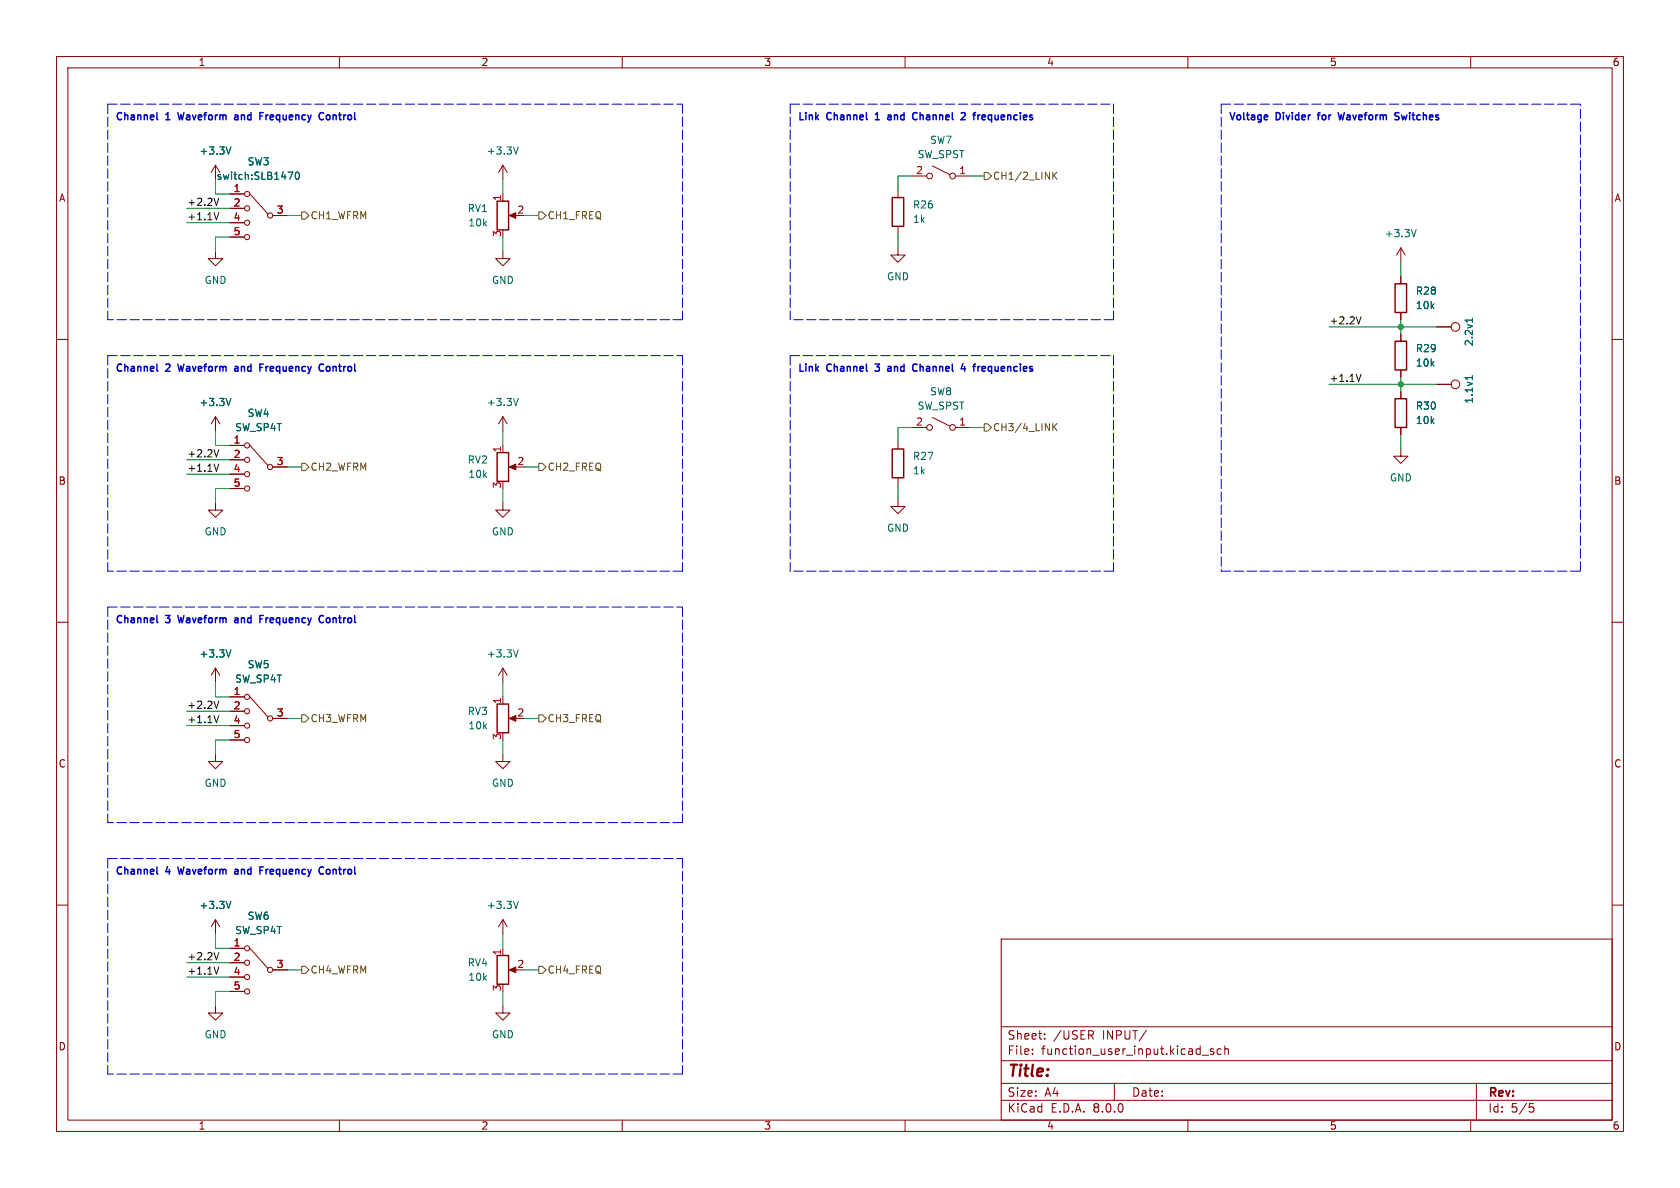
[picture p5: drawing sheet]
<svg xmlns="http://www.w3.org/2000/svg" width="297mm" height="210mm" viewBox="0 0 297 210" stroke-linecap="round" stroke-linejoin="round" font-family="sans-serif">
<g fill="none" stroke="#840000" stroke-width=".18">
<path d="M10 10h277v190h-277zM12 12h273v186h-273zM60 10v2M110 10v2M160 10v2M210 10v2M260 10v2M38.1 29.2v2.6M38.1 29.2l.8 1.3M38.1 29.2l-.8 1.3M40.6 34.3h2.6M40.6 36.8h2.6"/>
<path d="M40.6 39.4h2.6M44.2 34.3l3.2 3.5M48.3 38.1h2.5M88.9 29.2v2.6M88.9 34.3v1.3M88.9 29.2l.8 1.3M88.9 29.2l-.8 1.3M90.4 38.1h1M158.7 33.7v1.2M161.3 31.1h2.5M164.8 29.3l3.1 1.6M168.9 31.1h2.5"/>
<path d="M10 60h2M38.1 44.5v1.2h-1.3l1.3 1.3 1.3-1.3h-1.3M40.6 41.9h2.6M88.9 44.5v1.2h-1.3l1.3 1.3 1.3-1.3h-1.3M158.7 43.8v1.3h1.3l-1.3 1.3-1.2-1.3h1.2M158.7 40v1.3M247.6 43.8v2.6M247.6 48.9v1.3M247.6 55.2v1.3M247.6 59.1v1.2M247.6 43.8l-.7 1.3M247.6 43.8l.8 1.3"/>
<path d="M254 57.8h2.5M285 60h2M38.1 73.7v2.5M38.1 73.7l.8 1.2M38.1 73.7l-.8 1.2M40.6 78.7h2.6M44.2 78.7l3.2 3.6M88.9 73.7v2.5M88.9 78.7v1.3M88.9 73.7l.8 1.2M88.9 73.7l-.8 1.2M158.7 78.1v1.3"/>
<path d="M161.3 75.6h2.5M164.8 73.8l3.1 1.5M168.9 75.6h2.5M247.6 79.4v1.2h1.3l-1.3 1.3-1.2-1.3h1.2M247.6 65.4v1.3M247.6 69.2v1.3M247.6 75.6v1.2M254 67.9h2.5M38.1 88.9v1.3h-1.3l1.3 1.2 1.3-1.2h-1.3M40.6 81.3h2.6M40.6 83.8h2.6M40.6 86.4h2.6"/>
<path d="M48.3 82.6h2.5M88.9 88.9v1.3h-1.3l1.3 1.2 1.3-1.2h-1.3M90.4 82.6h1M158.7 88.3v1.2h1.3l-1.3 1.3-1.2-1.3h1.2M158.7 84.5v1.2M10 110h2M38.1 118.1l.8 1.3M38.1 118.1v2.6M38.1 118.1l-.8 1.3M88.9 118.1v2.6M88.9 118.1l.8 1.3M88.9 118.1l-.8 1.3"/>
<path d="M285 110h2M38.1 133.4v1.2h-1.3l1.3 1.3 1.3-1.3h-1.3M40.6 123.2h2.6M40.6 125.7h2.6M40.6 128.3h2.6M40.6 130.8h2.6M44.2 123.2l3.2 3.5M48.3 127h2.5M88.9 133.4v1.2h-1.3l1.3 1.3 1.3-1.3h-1.3M88.9 123.2v1.3M90.4 127h1M10 160h2"/>
<path d="M285 160h2M38.1 177.8v1.3h-1.3l1.3 1.2 1.3-1.2h-1.3M38.1 162.6v2.5M38.1 162.6l.8 1.2M38.1 162.6l-.8 1.2M40.6 167.6h2.6M40.6 170.2h2.6M40.6 172.7h2.6M40.6 175.3h2.6M44.2 167.6l3.2 3.6M48.3 171.5h2.5M88.9 177.8v1.3h-1.3l1.3 1.2 1.3-1.2h-1.3"/>
<path d="M88.9 162.6v2.5M88.9 167.6v1.3M88.9 162.6l.8 1.2M88.9 162.6l-.8 1.2M90.4 171.5h1M177 166h108v32h-108zM60 198v2M110 198v2M160 198v2M177 194.5h108M177 191.5h108M177 187.5h108"/>
<path d="M177 181.5h108M182.5 186.3v.1M182.5 185.5v.1M184.7 183.6v.1M184.7 182.8v.1M192.8 183l.5 .7M193.2 182.3v.5M197 191.5v3M202.7 182.1l-1.3 2M210 198v2M212.5 186.5h1.2M214.5 185.5l-.3-.1-.2 .2v.2l.5 .2v.3h-.5"/>
<path d="M215.9 185.5l-.4-.1-.3 .3v.4l.1 .2h.6M216.5 185.5l.2-.1 .4 .1 .1 .9M216.5 184.9v1.5M260 198v2M261 191.5v6.5M270.4 195.1h.7M270.5 195.7h.4l.3 .3-.2 .5-.5 .1"/>
<circle cx="43.7" cy="39.4" r=".46"/>
<circle cx="43.7" cy="36.8" r=".46"/>
<circle cx="43.7" cy="34.3" r=".46"/>
<circle cx="47.8" cy="38.1" r=".46"/>
<circle cx="164.3" cy="31.1" r=".51"/>
<circle cx="168.4" cy="31.1" r=".51"/>
<circle cx="43.7" cy="41.9" r=".46"/>
<circle cx="257.3" cy="57.8" r=".76"/>
<circle cx="43.7" cy="78.7" r=".46"/>
<circle cx="164.3" cy="75.6" r=".51"/>
<circle cx="168.4" cy="75.6" r=".51"/>
<circle cx="257.3" cy="67.9" r=".76"/>
<circle cx="43.7" cy="83.8" r=".46"/>
<circle cx="43.7" cy="86.4" r=".46"/>
<circle cx="43.7" cy="81.3" r=".46"/>
<circle cx="47.8" cy="82.6" r=".46"/>
<circle cx="43.7" cy="123.2" r=".46"/>
<circle cx="43.7" cy="130.8" r=".46"/>
<circle cx="43.7" cy="128.3" r=".46"/>
<circle cx="43.7" cy="125.7" r=".46"/>
<circle cx="47.8" cy="127" r=".46"/>
<circle cx="43.7" cy="175.3" r=".46"/>
<circle cx="43.7" cy="172.7" r=".46"/>
<circle cx="43.7" cy="170.2" r=".46"/>
<circle cx="43.7" cy="167.6" r=".46"/>
<circle cx="47.8" cy="171.5" r=".46"/>
</g>
<path d="M87.9 35.6h2v5h-2zM157.7 34.9h2.1v5.1h-2.1zM246.6 50.2h2.1v5h-2.1zM157.7 79.4h2.1v5.1h-2.1zM246.6 60.3h2.1v5.1h-2.1zM246.6 70.5h2.1v5.1h-2.1zM87.9 80h2v5.1h-2zM87.9 124.5h2v5h-2zM87.9 168.9h2v5.1h-2z" fill="none" stroke="#840000" stroke-width=".25"/>
<g fill="#840000" stroke="#840000" stroke-width=".18">
<path d="M90 82.6l1.2-.6v1.1z"/>
<path d="M90 171.5l1.2-.6v1.1z"/>
<path d="M90 38.1l1.2-.5v1z"/>
<path d="M90 127l1.2-.5v1z"/>
</g>
<g fill="none" stroke="#006464" stroke-width=".18">
<path d="M40.8 26l-.4 1.2M50.9 30.4h.9l-.6 1.3M52.3 30.5l.2-.1a.68 .68 0 0 1 .4 .7 .68 .68 0 0 1-.4 .6l-.2-.1-.1-.4zM91.6 26l-.4 1.2M250.4 40.6l-.5 1.3M260.3 56.2v.8M260.3 56.6h-1.3l.2 .1M40.8 70.4l-.4 1.3M91.6 70.4l-.4 1.3M260.3 66.4v.7M260.3 66.8h-1.3l.2 .1M40.8 114.9l-.4 1.2"/>
<path d="M91.6 114.9l-.4 1.2M40.8 159.3l-.4 1.3M91.6 159.3l-.4 1.3"/>
</g>
<g fill="none" stroke="#725600" stroke-width=".18">
<path d="M53.3 37.5h.7l.6 .6-.6 .6h-.7zM95.2 37.5h.7l.6 .6-.6 .6h-.7zM174 30.5h.6l.7 .6-.7 .7h-.6zM186.1 30.4v1.3M186.3 31l.6 .7M186.9 30.4l-.8 .8M174 74.9h.6l.7 .7-.7 .6h-.6zM186.1 74.9v1.2M186.3 75.4l.6 .7M186.9 74.9l-.8 .7M53.3 81.9h.7l.6 .7-.6 .6h-.7zM95.2 81.9h.7l.6 .7-.6 .6h-.7z"/>
<path d="M53.3 126.4h.7l.6 .6-.6 .6h-.7zM95.2 126.4h.7l.6 .6-.6 .6h-.7zM53.3 170.8h.7l.6 .7-.6 .6h-.7zM95.2 170.8h.7l.6 .7-.6 .6h-.7z"/>
</g>
<path d="M38.7 35l-.4 1.3M38.7 37.6l-.4 1.3M240.6 56l-.4 1.3M38.7 79.5l-.4 1.3M240.6 66.2l-.4 1.2M38.7 82l-.4 1.3M38.7 126.5l-.4 1.3M38.7 123.9l-.4 1.3M38.7 170.9l-.4 1.3M38.7 168.4l-.4 1.3" fill="none" stroke="#0f0f0f" stroke-width=".18"/>
<g fill="none" stroke="#0000c2" stroke-width=".25">
<path d="M31.4 19.9l.3 1.3M45.9 19.9h.7M57 19.9l.2 .1M161.6 20l.3-.1 .2 .1M170.4 19.9l.2 .2v.3l-.7 .8h.7M236.6 19.9l.3 1.3 .2-.9 .3 .9M246.7 20h.6M27.7 21l.2 .2M41.5 20.4l.4-.1 .2 .2M42.1 20.6l-.4 .1-.2 .2 .2 .3 .4-.1M45.9 20.5h.5M57.2 21.1l-.2 .1"/>
<path d="M58.1 20.3l-.3 .1-.1 .2v.5l.4 .1M154.7 21.2h.8M154.9 20.2l-.2 .1M157 20.4l.3-.1 .2 .2M157.5 20.6l-.4 .1-.2 .2 .2 .3 .4-.1M162.1 21.1l-.2 .1-.3-.1M174.2 20.4l-.4-.1-.2 .2 .1 .6h.5M174.2 20.6l-.6 .1M232.9 20.3h.5M246.7 20.4l.5 .2 .1 .2-.1 .3-.4 .1M27.7 65.4l.2 .2M31.4 64.4l.3 1.2"/>
<path d="M41.5 64.8h.4l.2 .2M42.1 65.1h-.4l-.2 .2 .2 .3h.4M45.9 65h.5M45.9 64.4h.7M57 64.4l.2 .1M57.2 65.5l-.2 .1M58.1 64.8h-.3l-.1 .2v.5l.4 .1M154.7 64.4h.8M154.7 65.5l.2 .1M157 64.8h.3l.2 .2M157.5 65.1h-.4l-.2 .2 .2 .3h.4M161.6 64.4h.3l.2 .1"/>
<path d="M162.1 65.5l-.2 .1h-.3M169.9 65.2h.8M170.5 64.8v.8M174.2 64.8h-.4l-.2 .2 .1 .6h.5M174.2 65.1l-.6 .1M27.7 109.9l.2 .2M31.4 108.8l.3 1.3M41.5 109.3l.4-.1 .2 .2M42.1 109.5l-.4 .1-.2 .2 .2 .3 .4-.1M45.9 109.4h.5M45.9 108.8h.7M57 108.8l.2 .1"/>
<path d="M57.2 110l-.2 .1M58.1 109.2l-.3 .1-.1 .2v.5l.4 .1M27.7 154.3l.2 .2M31.4 153.3l.3 1.2M41.5 153.7h.4l.2 .2M42.1 154h-.4l-.2 .2 .2 .3h.4M45.9 153.9h.5M45.9 153.3h.7M57 153.3l.2 .1M57.2 154.4l-.2 .1M58.1 153.7h-.3l-.1 .2v.5l.4 .1"/>
</g>
<g fill="none" stroke="#0000c2" stroke-width=".18" stroke-dasharray="1.7 .6">
<path d="M19 18.4h101.6M19 18.4v38.1M120.6 18.4v38.1M139.7 18.4h57.1M139.7 18.4v38.1M196.8 18.4v38.1M215.9 18.4v82.6M215.9 18.4h63.5M120.6 56.5h-101.6M196.8 56.5h-57.1M19 62.9v38.1M19 62.9h101.6"/>
<path d="M120.6 62.9v38.1M139.7 62.9h57.1M139.7 62.9v38.1M196.8 62.9v38.1M19 107.3h101.6M19 107.3v38.1M120.6 107.3v38.1M120.6 101h-101.6M196.8 101h-57.1M215.9 101h63.5M279.4 101v-82.6M19 151.8h101.6"/>
<path d="M19 151.8v38.1M120.6 151.8v38.1M120.6 145.4h-101.6M120.6 189.9h-101.6"/>
</g>
<g fill="none" stroke="#009600" stroke-width=".18">
<path d="M33 39.4h7.6M33 36.8h7.6M38.1 31.8v2.5h2.5M50.8 38.1h2.5M88.9 31.8v2.5M92.7 38.1h2.5M161.3 31.1h-2.6v2.6M171.4 31.1h2.6M40.6 41.9h-2.5v2.6M88.9 41.9v2.6M158.7 41.3v2.5M234.9 57.8h19.1"/>
<path d="M247.6 46.4v2.5M247.6 56.5v2.6M38.1 76.2v2.5h2.5M88.9 76.2v2.5M161.3 75.6h-2.6v2.5M171.4 75.6h2.6M234.9 67.9h19.1M247.6 66.7v2.5M247.6 76.8v2.6M33 81.3h7.6M33 83.8h7.6M40.6 86.4h-2.5v2.5"/>
<path d="M50.8 82.6h2.5M88.9 86.4v2.5M92.7 82.6h2.5M158.7 85.7v2.6M33 125.7h7.6M33 128.3h7.6M38.1 120.7v2.5h2.5M40.6 130.8h-2.5v2.6M50.8 127h2.5M88.9 120.7v2.5M88.9 130.8v2.6M92.7 127h2.5"/>
<path d="M33 170.2h7.6M33 172.7h7.6M38.1 165.1v2.5h2.5M40.6 175.3h-2.5v2.5M50.8 171.5h2.5M88.9 165.1v2.5M88.9 175.3v2.5M92.7 171.5h2.5"/>
</g>
<g fill="#009600" stroke="#009600" stroke-width=".18">
<circle cx="247.6" cy="57.8" r=".46"/>
<circle cx="247.6" cy="67.9" r=".46"/>
</g>
<text font-size="2.8" fill="#840000" x="178" y="190.9">Title:</text>
<g font-size="2.1" fill="#840000">
<text x="178" y="184">Sheet:</text>
<text x="186.2" y="184">/USER</text>
<text x="195" y="184">INPUT/</text>
<text x="178" y="186.7">File:</text>
<text x="184.1" y="186.7">function_user_input.kicad_sch</text>
<text x="178" y="196.9">KiCad</text>
<text x="178" y="194.1">Size:</text>
<text x="184.7" y="194.1">A4</text>
<text x="185.7" y="196.9">E.D.A.</text>
<text x="193.3" y="196.9">8.0.0</text>
<text x="200" y="194.1">Date:</text>
<text x="263" y="194.3">Rev:</text>
<text x="263" y="196.9">Id:</text>
<text x="267.1" y="196.9">5/5</text>
</g>
<g font-size="1.8" fill="#840000">
<text x="35" y="11.9">1</text>
<text x="85" y="11.9">2</text>
<text x="135" y="11.9">3</text>
<text x="185" y="11.9">4</text>
<text x="235" y="11.9">5</text>
<text x="285" y="11.9">6</text>
<text x="10.3" y="35.9">A</text>
<text x="285.3" y="35.9">A</text>
<text x="10.3" y="85.9">B</text>
<text x="285.3" y="85.9">B</text>
<text x="10.3" y="135.9">C</text>
<text x="285.3" y="135.9">C</text>
<text x="10.3" y="185.9">D</text>
<text x="285.3" y="185.9">D</text>
<text x="35" y="199.9">1</text>
<text x="85" y="199.9">2</text>
<text x="135" y="199.9">3</text>
<text x="185" y="199.9">4</text>
<text x="235" y="199.9">5</text>
<text x="285" y="199.9">6</text>
</g>
<g font-size="1.8" fill="#0000c2">
<text x="20.3" y="21.3">Channel</text>
<text x="29.4" y="21.3">1</text>
<text x="32.1" y="21.3">Waveform</text>
<text x="42.6" y="21.3">and</text>
<text x="47.5" y="21.3">Frequency</text>
<text x="58.5" y="21.3">Control</text>
<text x="141" y="21.3">Link</text>
<text x="146.3" y="21.3">Channel</text>
<text x="155.4" y="21.3">1</text>
<text x="158" y="21.3">and</text>
<text x="163" y="21.3">Channel</text>
<text x="172.1" y="21.3">2</text>
<text x="174.7" y="21.3">frequencies</text>
<text x="217.2" y="21.3">Voltage</text>
<text x="225.7" y="21.3">Divider</text>
<text x="233.6" y="21.3">for</text>
<text x="237.7" y="21.3">Waveform</text>
<text x="248.2" y="21.3">Switches</text>
<text x="20.3" y="65.8">Channel</text>
<text x="29.4" y="65.8">2</text>
<text x="32.1" y="65.8">Waveform</text>
<text x="42.6" y="65.8">and</text>
<text x="47.5" y="65.8">Frequency</text>
<text x="58.5" y="65.8">Control</text>
<text x="141" y="65.8">Link</text>
<text x="146.3" y="65.8">Channel</text>
<text x="155.4" y="65.8">3</text>
<text x="158" y="65.8">and</text>
<text x="163" y="65.8">Channel</text>
<text x="172.1" y="65.8">4</text>
<text x="174.7" y="65.8">frequencies</text>
<text x="20.3" y="110.2">Channel</text>
<text x="29.4" y="110.2">3</text>
<text x="32.1" y="110.2">Waveform</text>
<text x="42.6" y="110.2">and</text>
<text x="47.5" y="110.2">Frequency</text>
<text x="58.5" y="110.2">Control</text>
<text x="20.3" y="154.7">Channel</text>
<text x="29.4" y="154.7">4</text>
<text x="32.1" y="154.7">Waveform</text>
<text x="42.6" y="154.7">and</text>
<text x="47.5" y="154.7">Frequency</text>
<text x="58.5" y="154.7">Control</text>
</g>
<g font-size="1.8" fill="#006464">
<text x="35.2" y="27.5">+3.3V</text>
<text x="43.7" y="29.4">SW3</text>
<text x="86" y="27.5">+3.3V</text>
<text x="162.1" y="28.2">SW_SPST</text>
<text x="164.3" y="25.6">SW7</text>
<text x="38.2" y="32">switch:SLB1470</text>
<text x="82.6" y="37.7">RV1</text>
<text x="82.7" y="40.2">10k</text>
<text x="161.3" y="37.1">R26</text>
<text x="161.3" y="39.6">1k</text>
<text x="244.7" y="42.1">+3.3V</text>
<text x="36.1" y="50.4">GND</text>
<text x="86.9" y="50.4">GND</text>
<text x="156.7" y="49.8">GND</text>
<text x="250.2" y="52.3">R28</text>
<text x="250.2" y="54.8">10k</text>
<text x="250.2" y="65">10k</text>
<text x="250.2" y="62.5">R29</text>
<text x="260.6" y="61.3" transform="rotate(-90 260.6 61.3)">2.2v1</text>
<text x="35.2" y="72">+3.3V</text>
<text x="86" y="72">+3.3V</text>
<text x="164.3" y="70.1">SW8</text>
<text x="260.6" y="71.5" transform="rotate(-90 260.6 71.5)">1.1v1</text>
<text x="41.5" y="76.4">SW_SP4T</text>
<text x="43.7" y="73.9">SW4</text>
<text x="162.1" y="72.6">SW_SPST</text>
<text x="250.2" y="75.2">10k</text>
<text x="250.2" y="72.6">R30</text>
<text x="82.6" y="82.1">RV2</text>
<text x="161.3" y="81.5">R27</text>
<text x="82.7" y="84.7">10k</text>
<text x="161.3" y="84">1k</text>
<text x="245.6" y="85.3">GND</text>
<text x="36.1" y="94.8">GND</text>
<text x="86.9" y="94.8">GND</text>
<text x="156.7" y="94.2">GND</text>
<text x="35.2" y="116.4">+3.3V</text>
<text x="43.7" y="118.3">SW5</text>
<text x="86" y="116.4">+3.3V</text>
<text x="41.5" y="120.9">SW_SP4T</text>
<text x="82.6" y="126.6">RV3</text>
<text x="82.7" y="129.1">10k</text>
<text x="36.1" y="139.3">GND</text>
<text x="86.9" y="139.3">GND</text>
<text x="35.2" y="160.9">+3.3V</text>
<text x="86" y="160.9">+3.3V</text>
<text x="41.5" y="165.3">SW_SP4T</text>
<text x="43.7" y="162.8">SW6</text>
<text x="82.6" y="171">RV4</text>
<text x="82.7" y="173.6">10k</text>
<text x="36.1" y="183.7">GND</text>
<text x="86.9" y="183.7">GND</text>
</g>
<g font-size="1.8" fill="#a90000">
<text x="41.2" y="34">1</text>
<text x="88.6" y="35.6" transform="rotate(-90 88.6 35.6)">1</text>
<text x="161.9" y="30.9">2</text>
<text x="169.5" y="30.9">1</text>
<text x="41.2" y="36.6">2</text>
<text x="41.2" y="39.1">4</text>
<text x="41.2" y="41.7">5</text>
<text x="48.8" y="37.8">3</text>
<text x="88.6" y="42" transform="rotate(-90 88.6 42)">3</text>
<text x="91.4" y="37.8">2</text>
<text x="161.9" y="75.3">2</text>
<text x="169.5" y="75.3">1</text>
<text x="41.2" y="78.5">1</text>
<text x="41.2" y="81">2</text>
<text x="41.2" y="83.6">4</text>
<text x="48.8" y="82.3">3</text>
<text x="88.6" y="80.1" transform="rotate(-90 88.6 80.1)">1</text>
<text x="91.4" y="82.3">2</text>
<text x="41.2" y="86.1">5</text>
<text x="88.6" y="86.4" transform="rotate(-90 88.6 86.4)">3</text>
<text x="41.2" y="122.9">1</text>
<text x="41.2" y="125.5">2</text>
<text x="88.6" y="124.5" transform="rotate(-90 88.6 124.5)">1</text>
<text x="41.2" y="128">4</text>
<text x="41.2" y="130.6">5</text>
<text x="48.8" y="126.7">3</text>
<text x="88.6" y="130.9" transform="rotate(-90 88.6 130.9)">3</text>
<text x="91.4" y="126.7">2</text>
<text x="41.2" y="167.4">1</text>
<text x="41.2" y="169.9">2</text>
<text x="41.2" y="172.5">4</text>
<text x="48.8" y="171.2">3</text>
<text x="88.6" y="169" transform="rotate(-90 88.6 169)">1</text>
<text x="91.4" y="171.2">2</text>
<text x="41.2" y="175">5</text>
<text x="88.6" y="175.3" transform="rotate(-90 88.6 175.3)">3</text>
</g>
<g font-size="1.8" fill="#725600">
<text x="175.5" y="32">CH1/2_LINK</text>
<text x="54.8" y="39">CH1_WFRM</text>
<text x="96.7" y="39">CH1_FREQ</text>
<text x="175.5" y="76.4">CH3/4_LINK</text>
<text x="54.8" y="83.4">CH2_WFRM</text>
<text x="96.7" y="83.4">CH2_FREQ</text>
<text x="54.8" y="127.9">CH3_WFRM</text>
<text x="96.7" y="127.9">CH3_FREQ</text>
<text x="54.8" y="172.3">CH4_WFRM</text>
<text x="96.7" y="172.3">CH4_FREQ</text>
</g>
<g font-size="1.8" fill="#0f0f0f">
<text x="33" y="36.5">+2.2V</text>
<text x="33" y="39">+1.1V</text>
<text x="234.9" y="57.4">+2.2V</text>
<text x="234.9" y="67.6">+1.1V</text>
<text x="33" y="80.9">+2.2V</text>
<text x="33" y="83.5">+1.1V</text>
<text x="33" y="125.4">+2.2V</text>
<text x="33" y="127.9">+1.1V</text>
<text x="33" y="172.4">+1.1V</text>
<text x="33" y="169.8">+2.2V</text>
</g>
</svg>
